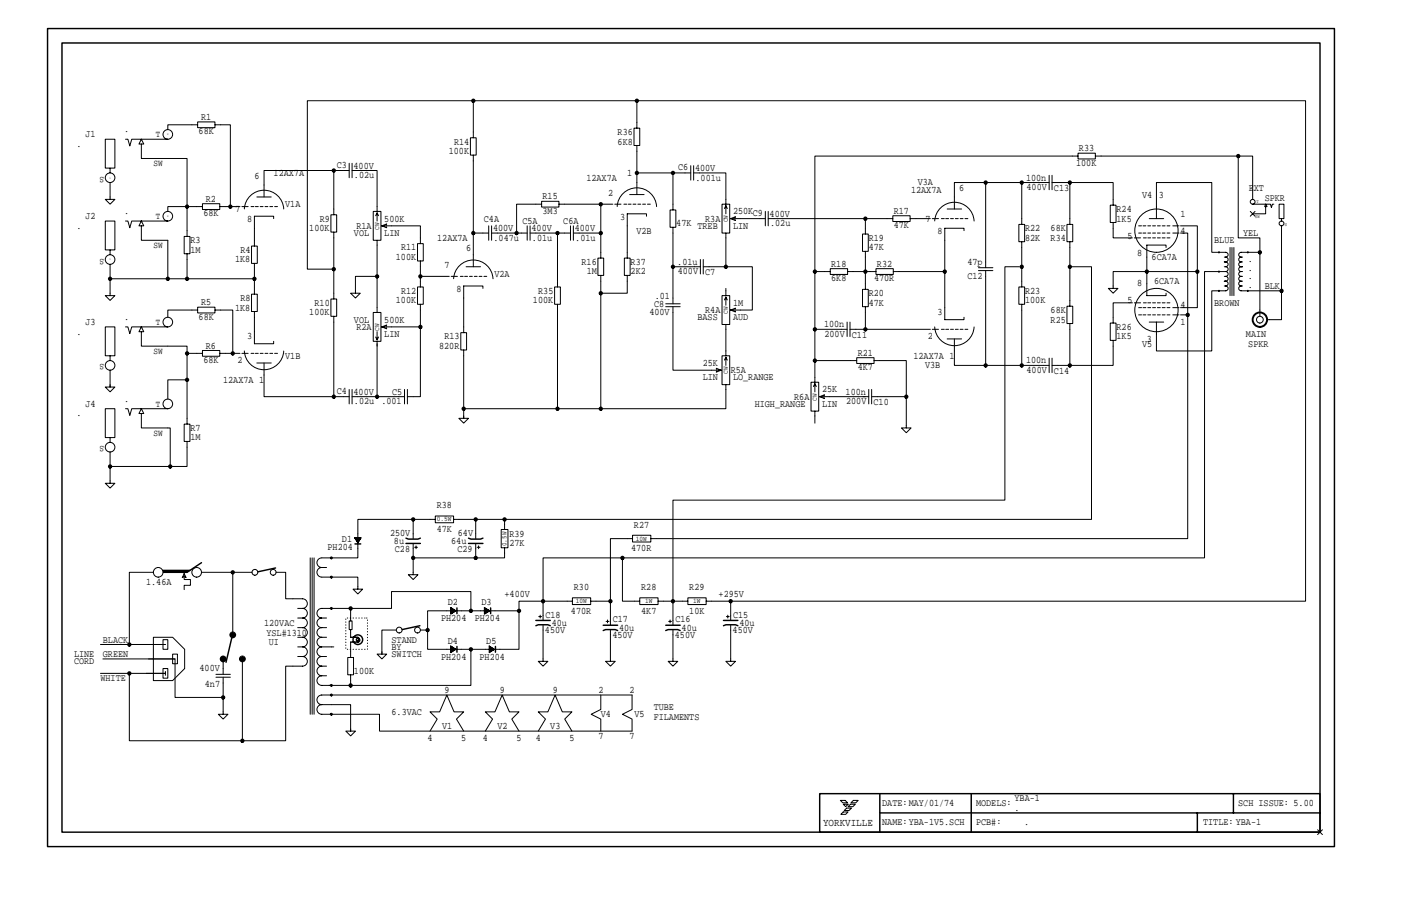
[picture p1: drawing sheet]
<svg xmlns="http://www.w3.org/2000/svg" width="432mm" height="279mm" viewBox="0 0 432 279" stroke-linecap="round" stroke-linejoin="round" font-family="sans-serif">
<g fill="none" stroke="#000" stroke-width=".3">
<path d="M60 37h5.2v1.7h-5.2zM60 37.9h-9.1v1.4M65.2 37.9h4.7v24.8h-3.2M143.6 30.6v11.2M192.4 38.9h1.7v5.2h-1.7zM193.3 30.6v8.3M33.4 51h1.5v-8.8h-3v8.8h1.5v1.5M33.4 55.4v5.1h-1.5l1.5 1.4 1.5-1.4h-1.5M38.1 42.2h.7l.6 2.1 .6-2.1h10.9a1.46 1.46 0 0 1-1.3-2 1.46 1.46 0 0 1 2.4-.4 1.46 1.46 0 0 1-.6 2.4h-.5M42.9 42.2l.7 1.5h-1.4zM42.9 43.7v4.4h13.9v23.6M77.9 59.8h4.4"/>
<path d="M80.1 59.8v-8.1h21.2v13.5M101.3 51.7h4.7M106 49.5v4.4M106.8 51.7h7.6v12.4M106.8 49.5v4.4M142.7 41.8h1.8v5.3h-1.8zM143.6 47.1v33.8M191.1 59h4.3M193.3 44.1v14.9M193.3 52.5h16.3M204.2 52.5v11.2M209.6 50.3v4.3"/>
<path d="M210.5 52.5h9.8v9.4M210.5 50.3v4.3M299.1 55.4h19.3M310 55.4v12.7M318.4 53.2v4.4M319.2 55.4h5.4v12.7M319.2 53.2v4.4M324.6 55.4h13.2v6.8M327.1 46.5h5.3v1.7h-5.3zM327.1 47.3h-79.8v35.1M332.4 47.3h43.3M33.4 75.8h1.5v-8.7h-3v8.7h1.5v1.5"/>
<path d="M38.1 67.1h.7l.6 2 .6-2h10.9a1.46 1.46 0 0 1-1.3-2.1 1.46 1.46 0 0 1 2.4-.4 1.46 1.46 0 0 1-.6 2.4l-.5 .1M42.9 67.1l.7 1.4h-1.4zM42.9 68.5v4.4h8v11.7h-17.5v5.1h-1.5l1.5 1.4 1.5-1.4h-1.5M55.9 71.7h1.7v5.3h-1.7zM56.8 77v7.6h-5.9M61.4 61.8h5.3v1.8h-5.3zM61.4 62.7h-10.5v1.4M69.9 62.7h2.9M73.4 62.7h1.9M74.1 63.4a6 6 0 0 1 6-5.7 6 6 0 0 1 6 5.7M76.2 62.7h.9M76.3 74.6h1.8v5.3h-1.8z"/>
<path d="M77.2 79.9v9.3M77.5 62.7h.9M79 62.7h.8M80.4 62.7h.9M81.9 62.7h.8M83 66.3v-.7h-5.8v9M83.3 62.7h.9M100.4 65.2h1.8v5.2h-1.8zM101.3 70.4v11.3h-8v-51.1h302.9v151.8h-181.9M113.3 64.1h2.3v8.8h-2.3zM114.4 72.9v21.9M114.4 64.6l-.4 .8"/>
<path d="M114.9 65.4l-.5-.8v2.5M115.9 68.5l1.4 .6-.1-.3M115.9 68.5h11.7v5.4M117.2 68.2l.1-.3-1.4 .6M126.7 73.9h1.7v5.3h-1.7zM127.6 79.2v7.9M143.6 70.7h4.7M148.3 68.5v4.4M149.2 68.5v4.4M149.2 70.7h10.8M160 68.5v4.4M160.8 70.7h12.3"/>
<path d="M160.8 68.5v4.4M164.4 61.1h5.2v1.7h-5.2zM164.4 61.9h-7.6v8.8M169.2 70.7v16.4M169.6 61.9h12.7v8.8h-8.3M173.1 68.5v4.4M174 68.5v4.4M181.4 78.3h1.8v5.3h-1.8zM182.3 61.9h3.7M182.3 70.7v7.6M186.5 61.9h1.9M187.3 62.7a6 6 0 0 1 6-5.7 6 6 0 0 1 5.9 5.7"/>
<path d="M189.3 61.9h.9M189.5 78.3h1.7v5.3h-1.7zM190.6 61.9h.9M192.1 61.9h.9M193.5 61.9h.9M195 61.9h.9M196.2 65.6v-.7h-5.9v13.4M196.5 61.9h.8M203.3 63.7h1.8v5.3h-1.8zM204.2 69v11.9h8.3M212.5 78.7v4.4M213.4 78.7v4.4"/>
<path d="M219.1 61.9h2.3v8.8h-2.3zM220.3 70.7v10.2M220.3 62.4l-.5 .9M220.7 63.3l-.4-.9v2.5M221.7 66.3l1.5 .6-.2-.3M221.7 66.3h10.5M223 66l.2-.3-1.5 .6M232.2 64.1v4.4M233.1 66.3h29.5v4.7M233.1 64.1v4.4M261.7 71h1.8v5.3h-1.8zM262.6 76.3v6.1h-5.4"/>
<path d="M262.6 66.3h8.3M270.9 65.4h5.3v1.8h-5.3zM276.2 66.3h6.1M282.9 66.3h1.9M283.6 67a6 6 0 0 1 6-5.6 6 6 0 0 1 6 5.7M285.7 66.3h.8M287 66.3h.9M287.4 63.4h4.4M288.4 66.3h.9M289.6 63.4v-8h9.5v25.8M289.9 66.3h.9M291.4 66.3h.8"/>
<path d="M292.5 70v-.8h-5.8v13.2h-15.6M292.8 66.3h.9M309.2 68.1h1.7v5.2h-1.7zM310 73.3v13.8M323.8 68.1h1.7v5.2h-1.7zM324.6 73.3v19.6M336.9 62.2h1.8v5.3h-1.8zM337.8 67.5v4.7h5.8M344.2 72.2h1.9M345.5 68.5h.9M345.5 70.7h.9M346.8 68.5h.9"/>
<path d="M346.8 70.7h.9M347 72.2h.8M348.3 68.5h.9M348.3 72.2h.9M348.3 70.7h.9M348.7 66.3h4.4M349.7 68.5h.9M349.7 72.2h.9M349.7 70.7h.9M350.9 66.3v-10.9h16.8v21.1h4.2a.73 .73 0 0 1 .8 .8 .73 .73 0 0 1-.8 .7M351.2 68.5h.9M351.2 72.2h.9"/>
<path d="M351.2 70.7h.9M352.7 68.5h.8M352.7 72.2h.8M352.7 70.7h.8M353.8 75.1v-.7h-5.8v8h-10.2v5.1h-1.5l1.5 1.5 1.4-1.5h-1.4M354.1 68.5h.9M354.1 72.2h.9M354.1 70.7h.9M355.9 68.5h1.9M355.9 70.7h1.9M358.2 68.5h5.1v13.9h-15.3v7.3h5.8v-.7M358.2 70.7h2.2v24.8h-2.2"/>
<path d="M371.5 78h.4M371.5 79.5h.4M371.9 79.5a.73 .73 0 0 1 .8 .7 .73 .73 0 0 1-.8 .7 .73 .73 0 0 1 .8 .8 .73 .73 0 0 1-.8 .7 .73 .73 0 0 1 .8 .7 .73 .73 0 0 1-.8 .7 .73 .73 0 0 1 .8 .8 .73 .73 0 0 1-.8 .7M371.9 78a.73 .73 0 0 1 .8 .7 .73 .73 0 0 1-.8 .8M373.3 75.1v14.6M373.8 75.1v14.6M374.4 75.1v14.6M376.6 78a.73 .73 0 0 0-.7 .7 .73 .73 0 0 0 .7 .8M376.6 79.5a.73 .73 0 0 0-.7 .7 .73 .73 0 0 0 .7 .7M376.6 78h.4M376.6 79.5h.4M379.4 64.1l1.4 1.5"/>
<path d="M380.1 61.9a.73 .73 0 0 0 .7-1 .73 .73 0 0 0-1.2-.2 .73 .73 0 0 0 .2 1.2h5.7l.3 1.1 .3-1.1h.4M380.1 60.5v-13.2h-4.4v24.9h6.6v4.3h-5.7a.73 .73 0 0 0-.7 .8 .73 .73 0 0 0 .7 .7M380.8 64.1l-1.4 1.5M382.3 76.5v19.5M384.1 61.9l.4 .8h-.7zM384.1 62.7v2.2h-4M388.9 66.3h-.8v-4.4h1.5v4.4h-.7v.8M388.9 68.5v19.7h-12.3a.73 .73 0 0 1-.7-.7 .73 .73 0 0 1 .7-.7M33.4 80.2v4.4M38.1 99.2h.7l.6 2 .6-2h10.9a1.46 1.46 0 0 1-1.3-2.1 1.46 1.46 0 0 1 2.4-.4 1.46 1.46 0 0 1-.6 2.4l-.5 .1M42.9 99.2l.7 1.4h-1.4zM56.8 84.6h20.4"/>
<path d="M60 93.2h5.2v1.7h-5.2zM60 94.1h-9.1v2.2M65.2 94.1h5.4v13.1M76.3 89.2h1.8v5.3h-1.8zM77.2 94.5v9.8h5.8v-.8M100.4 90.7h1.8v5.3h-1.8zM101.3 81.7v9M101.3 96v24.3M113.3 94.8h2.3v8.7h-2.3zM114.4 83.8h-6.5v5.2h-1.5l1.5 1.4 1.4-1.4h-1.4M115.9 99.2l1.4 .6-.1-.3M117.2 98.9l.1-.3-1.4 .6"/>
<path d="M126.7 87.1h1.7v5.2h-1.7zM127.6 99.2v21.1h-4M127.6 92.3v6.9h-11.7M127.6 83.8h8.7M136.9 83.8h1.9M137.6 84.6a6 6 0 0 1 6-5.7 6 6 0 0 1 6 5.7M139.7 83.8h.9M141 83.8h.9M141.4 80.9h4.4M142.5 83.8h.8M143.9 83.8h.9M145.4 83.8h.8"/>
<path d="M146.5 87.5v-.7h-5.8v14.1M146.8 83.8h.9M168.3 87.1h1.7v5.2h-1.7zM169.2 92.3v31.7h-28.5M182.3 89v35h-13.1M182.3 83.6v5.4h8v-5.4M202 92.2h4.4M202 93h4.4M204.2 93v19.3h14.6M204.2 80.9v11.3M213.4 80.9h14.9v13.2h-6.6M219.1 89.7h2.3v8.7h-2.3z"/>
<path d="M220.3 87.5v2.2M220.3 98.4v9.5M220.3 90.1l-.5 .9M220.7 91l-.4-.9v2.5M221.7 94.1l1.5 .5-.2-.2M223 93.8l.2-.3-1.5 .6M247.3 99.9v16.1M251.9 81.5h5.3v1.8h-5.3zM251.9 82.4h-4.6v17.5h9.7M257 97.7v4.4M257.9 99.9h4.7M257.9 97.7v4.4"/>
<path d="M261.7 87.8h1.8v5.2h-1.8zM262.6 93v6.9h19.7M265.8 81.5h5.3v1.8h-5.3zM265.8 82.4h-3.2v5.4M282.9 99.9h1.9M283.6 99.2a6 6 0 0 0 6 5.7 6 6 0 0 0 6-5.7M285.7 99.9h.8M286.7 82.4v14.6h5.8v-.7M287 99.9h.9M288.4 99.9h.9M289.9 99.9h.9M291.4 99.9h.8"/>
<path d="M292.8 99.9h.9M296.9 82.1h4.4M296.9 81.2h4.4M299.1 82.1v28.7h-9.5v-8M309.2 87.1h1.7v5.2h-1.7zM309.3 80.9h-4.4v70.8h-100.7v38M310 92.3v18.5h-10.9M323.8 92.9h1.7v5.2h-1.7zM324.6 98.1v12.7h-5.4M324.6 80.9h6.6v76.7h-178.1M336.9 98h1.8v5.3h-1.8zM343.6 91.9h-5.8v6.1"/>
<path d="M344.2 91.9h1.9M345.5 95.5h.9M345.5 93.3h.9M346.8 95.5h.9M346.8 93.3h.9M347 91.9h.8M348.3 91.9h.9M348.3 95.5h.9M348.3 93.3h.9M348.7 97.7h4.4M349.7 91.9h.9M349.7 95.5h.9"/>
<path d="M349.7 93.3h.9M351.2 91.9h.9M351.2 95.5h.9M351.2 93.3h.9M352.7 91.9h.8M352.7 95.5h.8M352.7 93.3h.8M354.1 91.9h.9M354.1 95.5h.9M354.1 93.3h.9M355.9 95.5h1.9M355.9 93.3h1.9"/>
<path d="M360.4 95.5v67.9h-162.9M363.3 82.4v10.9h-5.1M371.5 80.9h.4M371.5 83.8h.4M371.5 86.8h.4M371.5 85.3h.4M371.9 86.8a.73 .73 0 0 1 .8 .7 .73 .73 0 0 1-.8 .7h-4.2v18.3h-16.8v-8.8M371.9 85.3a.73 .73 0 0 1 .8 .7 .73 .73 0 0 1-.8 .8M371.9 82.4h-6.4v86.8h-200.7v19M376.6 85.3a.73 .73 0 0 0-.7 .7 .73 .73 0 0 0 .7 .8M376.6 83.8a.73 .73 0 0 0-.7 .8 .73 .73 0 0 0 .7 .7M376.6 82.4a.73 .73 0 0 0-.7 .7 .73 .73 0 0 0 .7 .7"/>
<path d="M376.6 80.9a.73 .73 0 0 0-.7 .8 .73 .73 0 0 0 .7 .7M376.6 80.9h.4M376.6 83.8h.4M376.6 82.4h.4M376.6 86.8h.4M376.6 85.3h.4M388.9 88.2v8.8h-4.4M33.4 107.9h1.5v-8.7h-3v8.7h1.5v1.5M33.4 112.3v5.1h1.5l-1.5 1.5-1.5-1.5h1.5v-.7M42.9 100.6v4.4h13.9v23.7M56.8 115.2h-5.9v5.9M56.8 107.2h4.6"/>
<path d="M61.4 106.3h5.3v1.8h-5.3zM66.7 107.2h6.1M73.4 107.2h1.9M74.1 106.5a6 6 0 0 0 6 5.7 6 6 0 0 0 6-5.7M76.2 107.2h.9M77.5 107.2h.9M77.9 110.1h4.4M79 107.2h.8M80.1 110.1v10.2h25.9M80.4 107.2h.9M81.9 107.2h.8M83.3 107.2h.9"/>
<path d="M106 118.1v4.4M106.8 118.1v4.4M114 102.2l.4 .9M114.4 100.6v2.5l.5-.9M114.4 104.3v16h-7.6M114.4 103.5v1.5M122.7 118.1v4.4M123.6 118.1v4.4M139.8 100.9h1.8v5.3h-1.8zM140.7 106.2v20.7h1.5l-1.5 1.5-1.5-1.5h1.5v-.7M217.5 112l-.2-.3 1.5 .6M218.8 112.3l-1.5 .6 .2-.3"/>
<path d="M219.1 107.9h2.3v8.8h-2.3zM219.8 109.2l.5-.8v2.4M220.3 116.7v7.3h-38M220.3 108.4l.4 .8M246.1 116h2.3v8.7h-2.3zM247.3 116.4l-.5 .9M247.3 109.4h12.7M247.7 117.3l-.4-.9v2.5M260 108.5h5.2v1.8h-5.2zM263.6 118.1v4.4M264.5 118.1v4.4M265.2 109.4h9.8v20.4h-1.5l1.5 1.5 1.5-1.5h-1.5"/>
<path d="M287.4 102.8h4.4M310 110.8h8.4M318.4 108.7v4.3M319.2 108.7v4.3M337.8 103.3v7.5h-13.2M33.4 132.7h1.5v-8.7h-3v8.7h1.5v1.5M33.4 137.1v9.5h-1.5l1.5 1.5 1.5-1.5h-1.5M38.1 124h.7l.6 2 .6-2h10.9a1.46 1.46 0 0 1-1.3-2.1 1.46 1.46 0 0 1 2.4-.4 1.46 1.46 0 0 1-.6 2.4l-.5 .1M42.9 124l.7 1.4h-1.4zM42.9 125.4v4.4h8.8v11.7h-18.3M55.9 128.7h1.7v5.2h-1.7zM56.8 133.9v7.6h-5.1"/>
<path d="M114.4 120.3h8.3M247.3 124.7v3.7M248.7 120.3l1.5 .6-.2-.3M248.7 120.3h14.9M250 120l.2-.2-1.5 .5M264.5 120.3h10.5M125.4 157.6v5.8M132.1 156.5h5.5v2.1h-5.5zM132.1 157.6h-23.5v5.5M137.6 157.6h15.5v3M144.4 157.6v5.8M46.5 173.6h-7.3v21.9h-8.7"/>
<path d="M55.9 174.1l.6 1.1-.6-.3-.6 .3zM55.9 173.8v2h1.9v1.8h-1.9v1.3M61.1 173.6h15.4M70.6 173.6v19.7M83.8 173.6h2.9v8h5.1a1.46 1.46 0 0 1 1.5 1.5 1.46 1.46 0 0 1-1.5 1.5M94.1 169.2v47.5M94.7 169.2v47.5M95.3 169.2v47.5M97.6 172.2a1.46 1.46 0 0 0-1.4 1.4 1.46 1.46 0 0 0 1.4 1.5h11v3.6h-1.5l1.5 1.5 1.4-1.5h-1.4M97.6 172.2h1.5M107.6 163.1h2l-1 1.6zM107.7 163.3h1.8"/>
<path d="M107.9 163.4h1.4M107.9 163.5h1.4M108 163.7h1.2M108.1 163.8h.9M108.1 164h.9M108.3 164.1h.6M108.3 164.3h.6M108.4 164.4h.3M108.6 163.7v5.5h-11a1.46 1.46 0 0 0-1.4 1.5 1.46 1.46 0 0 0 1.4 1.5M125.4 164.9v4.3h27.7v-3M125.4 169.2v5.2h-1.5l1.5 1.4 1.4-1.4h-1.4M125.8 166h.9"/>
<path d="M126.2 165.6v.9M144.4 164.9v4.3M144.8 166h.9M145.2 165.6v.9M152.1 160.6h2v5.6h-2zM188.9 169.2v13.2h5.2M191.9 162.4h5.6v2h-5.6zM191.9 163.4h-6.7v19M31.2 199.9h21.9v11.7h14.6M39.2 195.5h11M45.1 199.9h8M46.5 193.3h5.9l3.6 3.7v5.8l-3.6 3.7h-5.9z"/>
<path d="M49.5 194.1h1.4v2.9h-1.4zM52.4 198.4h1.4v3h-1.4zM67 199.9h1.4M67.3 199.5h.8v.8h-.8zM67.7 199.2v5.4M69.9 192.6h1.5M70.2 192.2h.9v.8h-.9zM72.8 199.9h1.5M73.1 199.5h.9v.8h-.9zM73.6 199.2v25.5M90.3 184.6h1.5M90.3 187.5h1.5"/>
<path d="M90.3 190.4h1.5M90.3 193.3h1.5M90.3 196.2h1.5M90.3 199.2h1.5M91.8 184.6a1.46 1.46 0 0 1 1.5 1.4 1.46 1.46 0 0 1-1.5 1.5M91.8 187.5a1.46 1.46 0 0 1 1.5 1.4 1.46 1.46 0 0 1-1.5 1.5M91.8 190.4a1.46 1.46 0 0 1 1.5 1.5 1.46 1.46 0 0 1-1.5 1.4M91.8 193.3a1.46 1.46 0 0 1 1.5 1.5 1.46 1.46 0 0 1-1.5 1.4M91.8 196.2a1.46 1.46 0 0 1 1.5 1.5 1.46 1.46 0 0 1-1.5 1.5M91.8 199.2a1.46 1.46 0 0 1 1.5 1.4 1.46 1.46 0 0 1-1.5 1.5h-5.1v22.6h-47.5v-20.4h-8.7M97.6 193.3a1.46 1.46 0 0 0-1.4 1.5 1.46 1.46 0 0 0 1.4 1.4 1.46 1.46 0 0 0-1.4 1.5 1.46 1.46 0 0 0 1.4 1.5M97.6 199.2a1.46 1.46 0 0 0-1.4 1.4 1.46 1.46 0 0 0 1.4 1.5"/>
<path d="M97.6 190.4a1.46 1.46 0 0 0-1.4 1.5 1.46 1.46 0 0 0 1.4 1.4M97.6 187.5h1.5M97.6 190.4h1.5M97.6 193.3h1.5M97.6 196.2h3.7M97.6 199.2h1.5M105.5 199.5h1.8v5.2h-1.8zM106 188.4h.8v2.6h-.8zM106.4 184.6v3.8M106.4 191v2.3M106.4 194.8v4.7M114.4 198.4h2.9l-1.4 1.5z"/>
<path d="M115.9 197.7v.7M120.3 191.1h-4.4v7.3M127.6 191.1h2.2M136.8 196l1.6 1-1.6 1zM136.8 184.3l1.6 1-1.6 1zM136.8 185.3h-7v11.7h7M136.9 184.4v1.8M136.9 196.1v1.8M137.1 184.6v1.4M137.1 196.2v1.5M137.2 184.6v1.4M137.2 196.2v1.5"/>
<path d="M137.3 185.3h5.6v-5.8h-24.1v5.1h-21.2a1.46 1.46 0 0 0-1.4 1.4 1.46 1.46 0 0 0 1.4 1.5 1.46 1.46 0 0 0-1.4 1.4 1.46 1.46 0 0 0 1.4 1.5M137.3 197h11.1M137.3 184.7v1.2M137.3 196.4v1.2M137.5 184.9v.8M137.5 196.5v.9M137.6 184.9v.8M137.6 196.5v.9M137.8 185v.6M137.8 196.7v.6M137.9 185v.6M137.9 196.7v.6"/>
<path d="M138.1 185.2v.2M138.1 196.8v.3M142.9 197v10.9h-43.1M142.9 185.3h4.1M147 184.3l1.6 1-1.6 1zM147.1 184.4v1.8M147.3 184.6v1.4M147.4 184.6v1.4M147.6 185.3h9.9M147.6 184.7v1.2M147.7 184.9v.8M147.9 184.9v.8"/>
<path d="M148 185v.6M148.1 185v.6M148.3 185.2v.2M148.4 196l1.6 1-1.6 1zM148.6 196.1v1.8M148.7 196.2v1.5M148.9 196.2v1.5M149 196.4v1.2M149.2 196.5v.9M149.3 196.5v.9M149.5 196.7v.6M149.6 196.7v.6"/>
<path d="M149.8 196.8v.3M163.5 187.1h.9M163.9 186.6v.9M164.8 189.7v10.9h-1.5l1.5 1.5 1.4-1.5h-1.4M173.7 181.4h5.5v2h-5.5zM173.7 182.4h-16.2v14.6h-8.5M179.2 182.4h6v7.3M183.9 188.5h.9M184.4 188.1v.8M185.2 191.1v9.5h-1.4l1.4 1.5 1.5-1.5h-1.5M194.1 181.4h5.6v2h-5.6zM199.7 182.4h9"/>
<path d="M202.9 188.5h.9M203.3 188.1v.8M204.2 191.1v9.5h-1.5l1.5 1.5 1.5-1.5h-1.5M208.7 181.4h5.6v2h-5.6zM220.4 187.1h.9M220.8 186.6v.9M221.7 189.7v10.9h-1.4l1.4 1.5 1.5-1.5h-1.5M221.7 182.4v5.8M39.2 204.3h11M49.5 202.8h1.4v2.9h-1.4zM50.2 203.7v1.2M65.5 205.4h4.4"/>
<path d="M65.5 204.6h4.4M67.7 205.4v11.3h-1.4l1.4 1.4 1.5-1.4h-1.5M96.5 211.4l1.1-.6h94.2v4.4l-2.9 1.5 2.9 1.4v3.7h-76.6v-5.1h-17.6a1.46 1.46 0 0 1-1.4-1.5 1.46 1.46 0 0 1 1.4-1.4 1.46 1.46 0 0 1-1.3-.8 1.46 1.46 0 0 1 .2-1.6zM97.6 202.1a1.46 1.46 0 0 0-1.4 1.4 1.46 1.46 0 0 0 1.4 1.5 1.46 1.46 0 0 0-1.4 1.5 1.46 1.46 0 0 0 1.4 1.4h3M97.6 213.8h8.8v8h1.5l-1.5 1.5-1.5-1.5h1.5v-.7M97.6 202.1h1.5M97.6 205h1.5M106.4 204.7v3.2M182.3 210.8v4.4l-2.9 1.5 2.9 1.4v3.7M130.5 221.8l2.2-3.7-2.2-2.1h2.9l2.2-5.2 2.2 5.2h2.9l-2.2 2.1 2.2 3.7M147.3 221.8l2.2-3.7-2.2-2.1h2.9l2.2-5.2 2.2 5.2h2.9l-2.2 2.1 2.2 3.7M163.3 221.8l2.2-3.7-2.2-2.1h2.9l2.2-5.2 2.2 5.2h2.9l-2.1 2.1 2.1 3.7"/>
<path d="M255 242.8h1.5l.7 .7h-1.5zM255.9 244h1.4l-.7 .7zM255.9 246.3h1.4l-.7 .7h-1.4zM256.2 245.9l.7-.7h1.5l-.8 .7zM258.1 244h1.4l-.7 .7h-1.5zM258.9 242.8h1.5l-.7 .7h-1.5zM399.8 251.7l1.5 1.5M401.3 251.7l-1.5 1.5"/>
<circle cx="33.4" cy="53.9" r="1.46"/>
<circle cx="33.4" cy="78.7" r="1.46"/>
<circle cx="350.9" cy="70" r="6.6"/>
<circle cx="369.9" cy="76.5" r=".15"/>
<circle cx="378.7" cy="76.5" r=".15"/>
<circle cx="388.9" cy="67.8" r=".73"/>
<circle cx="350.9" cy="94.1" r="6.6"/>
<circle cx="369.9" cy="82.4" r=".15"/>
<circle cx="369.9" cy="88.2" r=".15"/>
<circle cx="378.7" cy="88.2" r=".15"/>
<circle cx="382.3" cy="97" r="1.02"/>
<circle cx="33.4" cy="110.8" r="1.46"/>
<circle cx="33.4" cy="135.7" r="1.46"/>
<circle cx="48" cy="173.6" r="1.46"/>
<circle cx="59.7" cy="173.6" r="1.46"/>
<circle cx="77.3" cy="173.6" r=".88"/>
<circle cx="82.9" cy="173.6" r=".88"/>
<circle cx="100.6" cy="175.1" r=".29"/>
<circle cx="100.6" cy="169.2" r=".29"/>
<circle cx="67.7" cy="199.9" r=".88"/>
<circle cx="70.6" cy="192.6" r=".88"/>
<circle cx="73.6" cy="199.9" r=".88"/>
<circle cx="100.6" cy="184.6" r=".29"/>
<circle cx="121.1" cy="191.1" r=".88"/>
<circle cx="126.7" cy="191.1" r=".88"/>
<circle cx="100.6" cy="210.8" r=".29"/>
<circle cx="100.6" cy="216.7" r=".29"/>
<circle cx="100.6" cy="207.9" r=".29"/>
</g>
<g fill="none" stroke="#000" stroke-width=".44">
<path d="M14.4 8.7h390.5v248.1h-390.5zM18.8 13h381.7v239.5h-381.7zM49.5 173h8M49.6 173.3h7.5M61.1 170.7l-4.3 2.9h-7.2M83.6 172.3l-5.4 1.2M107.7 165h1.8M123.2 163.3l.7 .2h2.9l.8-.2M123.2 164.9h4.4M142.2 163.3l.7 .2h2.9l.7-.2M142.2 164.9h4.3M70.3 193.5l-1.7 7.4"/>
<path d="M106.4 193.3h2.2M108.6 193.5l.4 .4-.4 .4M108.6 194.5a.48 .48 0 0 1-.4-.5 .48 .48 0 0 1 .4-.5 .48 .48 0 0 1 .5 .5v.4l-.3 .3-2.4 .1M127.4 189.8l-5.4 1.2M138.7 184.4v1.8M138.7 196.1v1.8M148.9 184.4v1.8M150.3 196.1v1.8M162.6 189.8l.7-.3h2.9l.8 .3M162.6 188.2h4.4M183 191.3l.8-.3h2.9l.7 .3M183 189.7h4.4"/>
<path d="M202 191.3l.7-.3h3l.7 .3M202 189.7h4.4M219.5 189.8l.8-.3h2.9l.7 .3M219.5 188.2h4.4M248.7 240.8h151.8v11.7h-151.8zM267 246.6h133.5M267 240.8v11.7M294.7 240.8v11.7M363.3 246.6v5.9M374.3 240.8v5.8"/>
<circle cx="108.6" cy="194.1" r="1.46"/>
</g>
<circle cx="382.3" cy="97" r="2.19" fill="none" stroke="#000" stroke-width=".58"/>
<g fill="none" stroke="#000" stroke-width=".73">
<circle cx="143.6" cy="30.6" r=".29"/>
<circle cx="193.3" cy="30.6" r=".29"/>
<circle cx="101.3" cy="51.7" r=".29"/>
<circle cx="193.3" cy="52.5" r=".29"/>
<circle cx="204.2" cy="52.5" r=".29"/>
<circle cx="299.1" cy="55.4" r=".29"/>
<circle cx="310" cy="55.4" r=".29"/>
<circle cx="324.6" cy="55.4" r=".29"/>
<circle cx="375.7" cy="47.3" r=".29"/>
<circle cx="56.8" cy="62.7" r=".29"/>
<circle cx="69.9" cy="62.7" r=".29"/>
<circle cx="143.6" cy="70.7" r=".29"/>
<circle cx="156.8" cy="70.7" r=".29"/>
<circle cx="169.2" cy="70.7" r=".29"/>
<circle cx="182.3" cy="61.9" r=".29"/>
<circle cx="182.3" cy="70.7" r=".29"/>
<circle cx="262.6" cy="66.3" r=".29"/>
<circle cx="382.3" cy="76.5" r=".29"/>
<circle cx="33.4" cy="84.6" r=".29"/>
<circle cx="50.9" cy="84.6" r=".29"/>
<circle cx="56.8" cy="84.6" r=".29"/>
<circle cx="77.2" cy="84.6" r=".29"/>
<circle cx="101.3" cy="81.7" r=".29"/>
<circle cx="114.4" cy="83.8" r=".29"/>
<circle cx="127.6" cy="83.8" r=".29"/>
<circle cx="127.6" cy="99.2" r=".29"/>
<circle cx="182.3" cy="89" r=".29"/>
<circle cx="204.2" cy="80.9" r=".29"/>
<circle cx="220.3" cy="80.9" r=".29"/>
<circle cx="247.3" cy="82.4" r=".29"/>
<circle cx="247.3" cy="99.9" r=".29"/>
<circle cx="262.6" cy="99.9" r=".29"/>
<circle cx="262.6" cy="82.4" r=".29"/>
<circle cx="286.7" cy="82.4" r=".29"/>
<circle cx="310" cy="80.9" r=".29"/>
<circle cx="324.6" cy="80.9" r=".29"/>
<circle cx="348" cy="82.4" r=".29"/>
<circle cx="360.4" cy="95.5" r=".29"/>
<circle cx="363.3" cy="82.4" r=".29"/>
<circle cx="388.9" cy="88.2" r=".29"/>
<circle cx="56.8" cy="115.2" r=".29"/>
<circle cx="56.8" cy="107.2" r=".29"/>
<circle cx="70.6" cy="107.2" r=".29"/>
<circle cx="247.3" cy="109.4" r=".29"/>
<circle cx="299.1" cy="110.8" r=".29"/>
<circle cx="310" cy="110.8" r=".29"/>
<circle cx="324.6" cy="110.8" r=".29"/>
<circle cx="101.3" cy="120.3" r=".29"/>
<circle cx="114.4" cy="120.3" r=".29"/>
<circle cx="140.7" cy="124" r=".29"/>
<circle cx="169.2" cy="124" r=".29"/>
<circle cx="182.3" cy="124" r=".29"/>
<circle cx="275" cy="120.3" r=".29"/>
<circle cx="33.4" cy="141.5" r=".29"/>
<circle cx="51.7" cy="141.5" r=".29"/>
<circle cx="125.4" cy="157.6" r=".29"/>
<circle cx="144.4" cy="157.6" r=".29"/>
<circle cx="153.1" cy="157.6" r=".29"/>
<circle cx="70.6" cy="173.6" r=".29"/>
<circle cx="125.4" cy="169.2" r=".29"/>
<circle cx="144.4" cy="169.2" r=".29"/>
<circle cx="188.9" cy="169.2" r=".29"/>
<circle cx="39.2" cy="195.5" r=".29"/>
<circle cx="106.4" cy="184.6" r=".29"/>
<circle cx="129.8" cy="191.1" r=".29"/>
<circle cx="142.9" cy="197" r=".29"/>
<circle cx="142.9" cy="185.3" r=".29"/>
<circle cx="157.5" cy="185.3" r=".29"/>
<circle cx="164.8" cy="182.4" r=".29"/>
<circle cx="185.2" cy="182.4" r=".29"/>
<circle cx="204.2" cy="182.4" r=".29"/>
<circle cx="221.7" cy="182.4" r=".29"/>
<circle cx="39.2" cy="204.3" r=".29"/>
<circle cx="67.7" cy="211.6" r=".29"/>
<circle cx="106.4" cy="207.9" r=".29"/>
<circle cx="73.6" cy="224.7" r=".29"/>
</g>
<path d="M110.8 187.5h-5.9v9.5h6.6v-9.5h-.7" fill="none" stroke="#000" stroke-width=".3" stroke-dasharray=".1 .7"/>
<text font-size="3.3" x="249.8" y="250.6">YORKVILLE</text>
<g font-size="3">
<text x="26" y="41.7">J1</text>
<text x="37.6" y="40.2">.</text>
<text x="60.3" y="40.8">68K</text>
<text x="61" y="36.4">R1</text>
<text x="187.4" y="40.9">R36</text>
<text x="23.2" y="44.6">.</text>
<text x="136.2" y="46.8">100K</text>
<text x="137.8" y="43.8">R14</text>
<text x="187.4" y="43.8">6K8</text>
<text x="327.4" y="45.9">R33</text>
<text x="83" y="53.5">12AX7A</text>
<text x="102.2" y="50.9">C3</text>
<text x="107.3" y="51.1">400V</text>
<text x="190.3" y="53.5">1</text>
<text x="205.8" y="51.6">C6</text>
<text x="210.9" y="51.9">400V</text>
<text x="326.5" y="50.3">100K</text>
<text x="77.2" y="54.2">6</text>
<text x="107.4" y="54.1">.02u</text>
<text x="177.9" y="54.9">12AX7A</text>
<text x="184.5" y="59.3">2</text>
<text x="211.1" y="54.8">.001u</text>
<text x="276.5" y="58.6">12AX7A</text>
<text x="278.5" y="56.3">V3A</text>
<text x="291.1" y="57.9">6</text>
<text x="311.4" y="54.8">100n</text>
<text x="311.5" y="57.7">400V</text>
<text x="319.8" y="58">C13</text>
<text x="378.9" y="58">EXT</text>
<text x="37.6" y="65">.</text>
<text x="61.7" y="65.6">68K</text>
<text x="62.5" y="61.2">R2</text>
<text x="71.4" y="64.4">7</text>
<text x="86.5" y="62.8">V1A</text>
<text x="164.6" y="64.9">3M3</text>
<text x="164.6" y="60.5">R15</text>
<text x="222.5" y="65">250KC9</text>
<text x="233.5" y="65.7">400V</text>
<text x="271.2" y="64.9">R17</text>
<text x="338.8" y="64.3">R24</text>
<text x="346.5" y="60">V4</text>
<text x="351.6" y="60">3</text>
<text x="358.2" y="65.9">1</text>
<text x="383.8" y="60.9">SPKR</text>
<text x="23.2" y="69.4">.</text>
<text x="26" y="66.5">J2</text>
<text x="75" y="67.3">8</text>
<text x="93.8" y="70.1">100K</text>
<text x="97.1" y="67.2">R9</text>
<text x="107.4" y="71.6">VOL</text>
<text x="108.1" y="69.4">R1A</text>
<text x="116.6" y="67.2">500K</text>
<text x="116.6" y="71.6">LIN</text>
<text x="146.8" y="67.2">C4A</text>
<text x="149.6" y="70.1">400V</text>
<text x="158.5" y="67.9">C5A</text>
<text x="161.3" y="70.1">400V</text>
<text x="170.9" y="67.9">C6A</text>
<text x="174.4" y="70.1">400V</text>
<text x="188.1" y="66.6">3</text>
<text x="193.1" y="70.8">V2B</text>
<text x="205.2" y="68.7">47K TREB</text>
<text x="214" y="67.2">R3A</text>
<text x="222.5" y="69.4">LIN</text>
<text x="233.7" y="68.7">.02u</text>
<text x="271.2" y="69.2">47K</text>
<text x="280.8" y="67.3">7</text>
<text x="284.5" y="71">8</text>
<text x="311.1" y="70.1">R22</text>
<text x="318.8" y="70.1">68K</text>
<text x="338.8" y="67.2">1K5</text>
<text x="358.2" y="71">4</text>
<text x="377.2" y="71.6">YEL</text>
<text x="57.8" y="76.7">1M</text>
<text x="57.8" y="73.8">R3</text>
<text x="73" y="76.7">R4</text>
<text x="121.7" y="76">R11</text>
<text x="132.7" y="73.2">12AX7A</text>
<text x="141.4" y="76.1">6</text>
<text x="149.8" y="73">.047u</text>
<text x="161.4" y="73">.01u</text>
<text x="174.6" y="73">.01u</text>
<text x="263.6" y="76">47K</text>
<text x="263.6" y="73">R19</text>
<text x="311.1" y="73">82K</text>
<text x="318.8" y="73">R34</text>
<text x="342.2" y="72.5">5</text>
<text x="345.1" y="77.6">8</text>
<text x="368.4" y="73.8">BLUE</text>
<text x="71.4" y="79.6">1K8</text>
<text x="120.1" y="78.9">100K</text>
<text x="134.9" y="81.2">7</text>
<text x="150" y="84">V2A</text>
<text x="176.5" y="80.3">R16</text>
<text x="178.1" y="83.3">1M</text>
<text x="191.4" y="83.3">2K2</text>
<text x="191.4" y="80.3">R37</text>
<text x="205.5" y="80.3">.01u</text>
<text x="205.7" y="83.3">400V</text>
<text x="214" y="83.5">C7</text>
<text x="252.2" y="80.9">R18</text>
<text x="266.1" y="80.9">R32</text>
<text x="293.5" y="80.3">47p</text>
<text x="349.5" y="79">6CA7A</text>
<text x="378.7" y="79.6">.</text>
<text x="378.7" y="82.1">.</text>
<text x="121.7" y="89.1">R12</text>
<text x="138.5" y="88.5">8</text>
<text x="163.3" y="89.1">R35</text>
<text x="252.2" y="85.3">6K8</text>
<text x="263.6" y="89.8">R20</text>
<text x="265.2" y="85.3">470R</text>
<text x="293.5" y="84.7">C12</text>
<text x="311.1" y="89.1">R23</text>
<text x="345.1" y="86.9">8</text>
<text x="350.2" y="86.2">6CA7A</text>
<text x="378.7" y="87.3">.</text>
<text x="378.7" y="84.7">.</text>
<text x="383.8" y="87.6">BLK</text>
<text x="61" y="92.6">R5</text>
<text x="71.4" y="94.2">1K8</text>
<text x="73" y="91.3">R8</text>
<text x="93.8" y="95.7">100K</text>
<text x="95.4" y="92.7">R10</text>
<text x="120.1" y="92">100K</text>
<text x="161.7" y="92">100K</text>
<text x="197.1" y="95.7">400V</text>
<text x="198.5" y="93.2">C8</text>
<text x="198.7" y="90.8">.01</text>
<text x="214" y="94.9">R4A</text>
<text x="222.5" y="92.7">1M</text>
<text x="263.6" y="92.7">47K</text>
<text x="284.5" y="95.7">3</text>
<text x="311.1" y="92">100K</text>
<text x="318.8" y="94.9">68K</text>
<text x="342.2" y="92">5</text>
<text x="358.2" y="93.5">4</text>
<text x="368.4" y="92.7">BROWN</text>
<text x="23.2" y="101.5">.</text>
<text x="26" y="98.6">J3</text>
<text x="37.6" y="97.1">.</text>
<text x="60.3" y="97">68K</text>
<text x="107.4" y="97.9">VOL</text>
<text x="108.1" y="100">R2A</text>
<text x="116.6" y="97.9">500K</text>
<text x="211.6" y="97.1">BASS</text>
<text x="222.5" y="97.1">AUD</text>
<text x="250" y="99.3">100n</text>
<text x="318.8" y="97.9">R25</text>
<text x="338.8" y="100">R26</text>
<text x="358.2" y="98.6">1</text>
<text x="62.5" y="105.7">R6</text>
<text x="75" y="103">3</text>
<text x="116.6" y="102.2">LIN</text>
<text x="133.3" y="105.9">820R</text>
<text x="134.9" y="103">R13</text>
<text x="250.2" y="102.2">200V</text>
<text x="258.5" y="102.5">C11</text>
<text x="260.3" y="107.9">R21</text>
<text x="281.6" y="103">2</text>
<text x="338.8" y="103">1K5</text>
<text x="346.5" y="105.3">V5</text>
<text x="348" y="103.7">3</text>
<text x="378.1" y="102.2">MAIN</text>
<text x="378.8" y="105.2">SPKR</text>
<text x="61.7" y="110.1">68K</text>
<text x="72.1" y="110.3">2</text>
<text x="86.5" y="108.8">V1B</text>
<text x="213.3" y="111">25K</text>
<text x="221.7" y="113.2">R5A</text>
<text x="260.3" y="112.3">4K7</text>
<text x="277.2" y="108.8">12AX7A 1</text>
<text x="280.7" y="111.7">V3B</text>
<text x="311.4" y="110.3">100n</text>
<text x="311.5" y="113.2">400V</text>
<text x="319.8" y="113.5">C14</text>
<text x="67.7" y="116.1">12AX7A 1</text>
<text x="102.2" y="119.5">C4</text>
<text x="107.3" y="119.8">400V</text>
<text x="119" y="119.8">C5</text>
<text x="213.3" y="115.4">LIN</text>
<text x="222.5" y="115.4">LO_RANGE</text>
<text x="249.5" y="119">25K</text>
<text x="256.6" y="119.8">100n</text>
<text x="26" y="123.4">J4</text>
<text x="37.6" y="121.9">.</text>
<text x="107.4" y="122.7">.02u</text>
<text x="115.7" y="122.7">.001</text>
<text x="229" y="123.4">HIGH_RANGE</text>
<text x="241" y="121.2">R6A</text>
<text x="249.5" y="123.4">LIN</text>
<text x="256.8" y="122.7">200V</text>
<text x="265.1" y="123">C10</text>
<text x="23.2" y="126.3">.</text>
<text x="57.8" y="130.7">R7</text>
<text x="57.8" y="133.6">1M</text>
<text x="132.5" y="154.2">R38</text>
<text x="132.5" y="161.4">47K</text>
<text x="192.4" y="160">R27</text>
<text x="99.4" y="166.9">PH204</text>
<text x="103.8" y="164.4">D1</text>
<text x="118.4" y="162.7">250V</text>
<text x="119.5" y="165">8u</text>
<text x="119.8" y="167.5">C28</text>
<text x="136.9" y="165">64u</text>
<text x="138.8" y="167.5">C29</text>
<text x="138.9" y="162.7">64V</text>
<text x="154.6" y="165.7">27K</text>
<text x="154.6" y="162.8">R39</text>
<text x="191.5" y="167.2">470R</text>
<text x="44.4" y="177.4">1.46A</text>
<text x="174.1" y="179">R30</text>
<text x="194.6" y="179">R28</text>
<text x="209.2" y="179">R29</text>
<text x="135.9" y="183.5">D2</text>
<text x="146.1" y="183.5">D3</text>
<text x="153.1" y="181.1">+400V</text>
<text x="218.1" y="181.1">+295V</text>
<text x="80.1" y="190">120VAC</text>
<text x="133.8" y="188.5">PH204</text>
<text x="144.1" y="188.5">PH204</text>
<text x="165.5" y="187.3">C18</text>
<text x="167.4" y="189.8">40u</text>
<text x="173.3" y="186.2">470R</text>
<text x="186" y="188.8">C17</text>
<text x="187.9" y="191.3">40u</text>
<text x="194.6" y="186.2">4K7</text>
<text x="204.9" y="188.8">C16</text>
<text x="206.8" y="191.3">40u</text>
<text x="209.2" y="186.2">10K</text>
<text x="222.5" y="187.3">C15</text>
<text x="224.3" y="189.8">40u</text>
<text x="31.2" y="194.9">BLACK</text>
<text x="80.8" y="192.9">YSL#1310</text>
<text x="81.6" y="195.8">UI</text>
<text x="118.8" y="197.1">BY</text>
<text x="118.8" y="194.9">STAND</text>
<text x="135.9" y="195.2">D4</text>
<text x="147.6" y="195.2">D5</text>
<text x="165.4" y="192.2">450V</text>
<text x="185.8" y="193.6">450V</text>
<text x="204.8" y="193.6">450V</text>
<text x="222.3" y="192.2">450V</text>
<text x="22.5" y="201.5">CORD</text>
<text x="22.5" y="199.3">LINE</text>
<text x="31.2" y="199.3">GREEN</text>
<text x="60.6" y="203.7">400V</text>
<text x="118.8" y="199.3">SWITCH</text>
<text x="133.8" y="200.2">PH204</text>
<text x="145.5" y="200.2">PH204</text>
<text x="30.5" y="206.6">WHITE</text>
<text x="62.2" y="208.5">4n7</text>
<text x="107.4" y="204.4">100K</text>
<text x="134.9" y="210.3">9</text>
<text x="151.7" y="210.3">9</text>
<text x="167.7" y="210.3">9</text>
<text x="181.6" y="210.3">2</text>
<text x="191.1" y="210.3">2</text>
<text x="198.4" y="215.4">TUBE</text>
<text x="118.8" y="216.8">6.3VAC</text>
<text x="134.1" y="221.2">V1</text>
<text x="150.9" y="221.2">V2</text>
<text x="167" y="221.2">V3</text>
<text x="182.3" y="217.6">V4</text>
<text x="192.5" y="217.6">V5</text>
<text x="198.4" y="218.3">FILAMENTS</text>
<text x="129.8" y="224.9">4</text>
<text x="140" y="224.9">5</text>
<text x="146.5" y="224.9">4</text>
<text x="156.8" y="224.9">5</text>
<text x="162.6" y="224.9">4</text>
<text x="172.8" y="224.9">5</text>
<text x="181.6" y="224.1">7</text>
<text x="191.1" y="224.1">7</text>
<text x="267.7" y="244.6">DATE:MAY/01/74</text>
<text x="296.2" y="244.6">MODELS:</text>
<text x="307.9" y="243.1">YBA-1</text>
<text x="375.7" y="244.6">SCH ISSUE: 5.00</text>
<text x="267.7" y="250.4">NAME:YBA-1V5.SCH</text>
<text x="296.2" y="250.4">PCB#:</text>
<text x="307.9" y="246">.</text>
<text x="310.8" y="250.4">.</text>
<text x="365.1" y="250.4">TITLE: YBA-1</text>
</g>
<g font-size="2.8">
<text x="47.3" y="41.7">T</text>
<text x="31.7" y="53.6" transform="rotate(180 31.7 53.6)">S</text>
<text x="46.5" y="50.4">SW</text>
<text x="47.3" y="66.5">T</text>
<text x="46.5" y="75.2">SW</text>
<text x="31.7" y="78.4" transform="rotate(180 31.7 78.4)">S</text>
<text x="47.3" y="98.6">T</text>
<text x="46.5" y="107.3">SW</text>
<text x="31.7" y="110.6" transform="rotate(180 31.7 110.6)">S</text>
<text x="47.3" y="123.4">T</text>
<text x="31.7" y="135.4" transform="rotate(180 31.7 135.4)">S</text>
<text x="46.5" y="132.2">SW</text>
</g>
<g font-size="2.1">
<text x="115" y="69.7" transform="rotate(-90 115 69.7)">CW</text>
<text x="220.8" y="67.5" transform="rotate(-90 220.8 67.5)">CW</text>
<text x="220.8" y="95.2" transform="rotate(-90 220.8 95.2)">CW</text>
<text x="115" y="100.3" transform="rotate(-90 115 100.3)">CW</text>
<text x="220.8" y="113.5" transform="rotate(-90 220.8 113.5)">CW</text>
<text x="247.9" y="121.5" transform="rotate(-90 247.9 121.5)">CW</text>
<text x="132.5" y="158.1">0.5W</text>
<text x="153.7" y="165.7" transform="rotate(-90 153.7 165.7)">0.5W</text>
<text x="193" y="164">10W</text>
<text x="174.7" y="183">10W</text>
<text x="195.7" y="183">1W</text>
<text x="210.3" y="183">1W</text>
</g>
<g font-size="1.4">
<text x="381.3" y="61.7">T</text>
<text x="380.8" y="66">SW</text>
<text x="389.9" y="68.5">S</text>
</g>
<g font-size=".9">
<text x="50.8" y="41.1">2</text>
<text x="33.3" y="54.2">1</text>
<text x="50.8" y="65.9">2</text>
<text x="33.3" y="79">1</text>
</g>
</svg>
